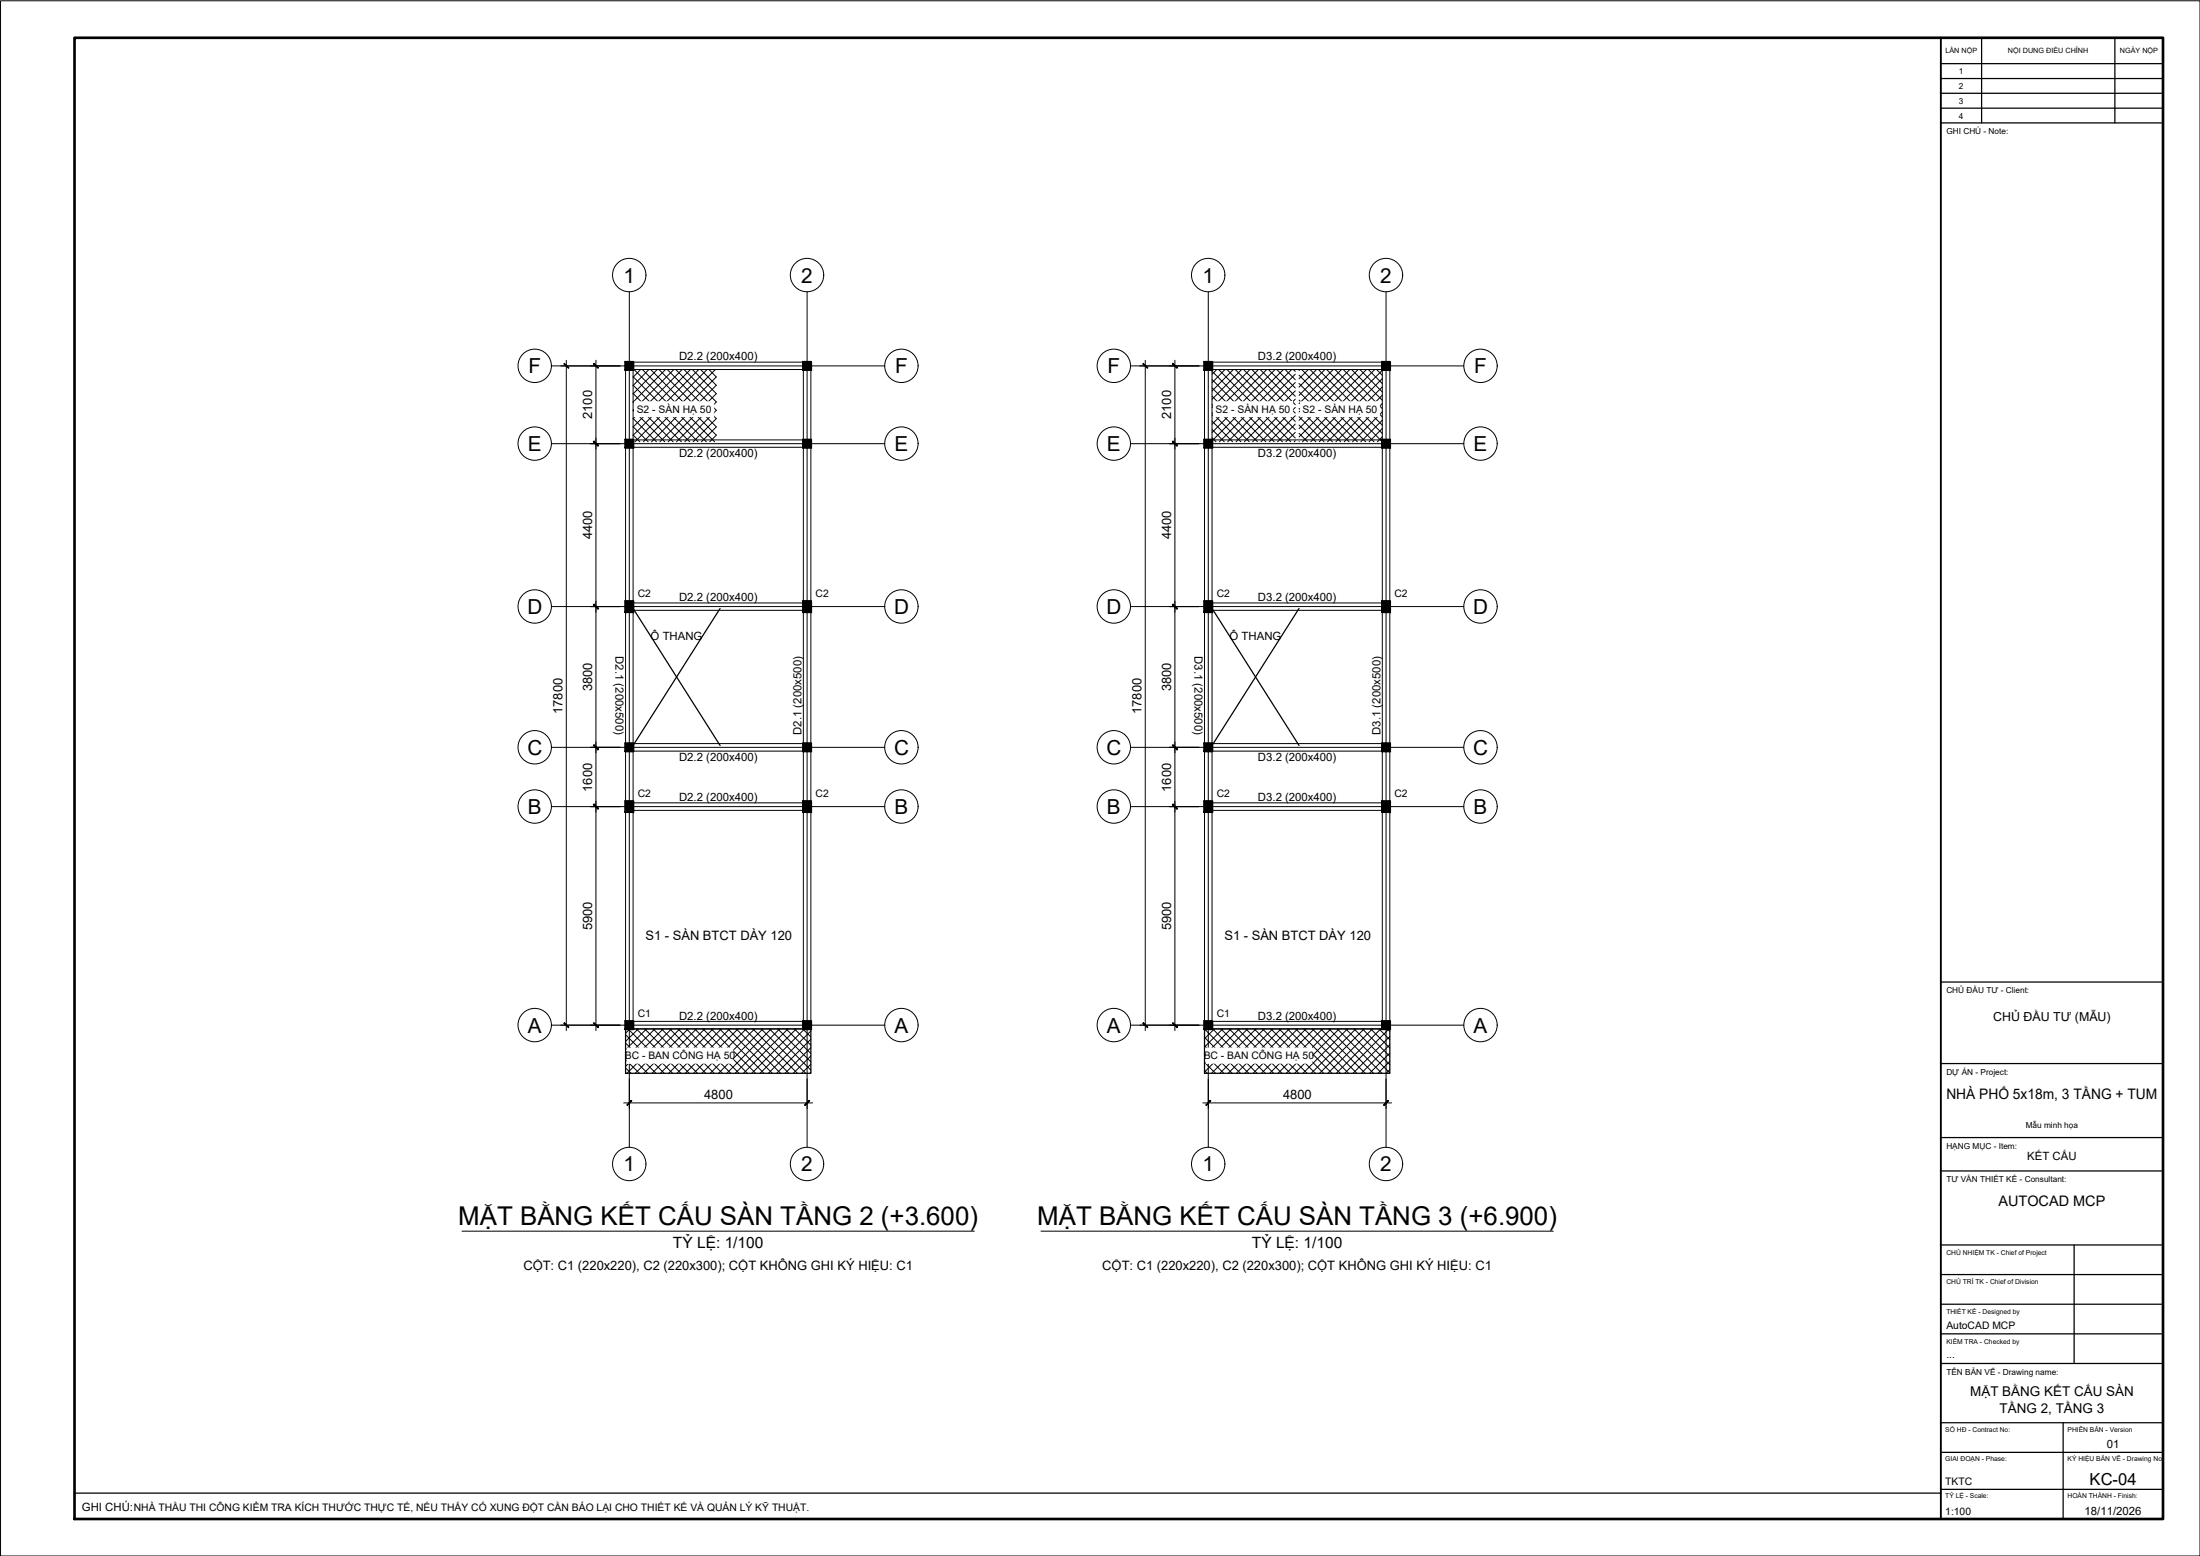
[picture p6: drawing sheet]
<svg xmlns="http://www.w3.org/2000/svg" width="594mm" height="420mm" viewBox="0 0 594 420" stroke-linecap="round" stroke-linejoin="round" font-family="sans-serif">
<!-- layer: S-BEAM -->
<g fill="none" stroke="#000" stroke-width=".27">
<path d="M168.9 98.8v178M169.9 97.8h48M169.9 99.8h48M171 98.8v178M216.9 98.8v178M219 98.8v178M325.3 98.8v178M326.3 97.8h48M326.3 99.8h48M327.3 98.8v178M373.3 98.8v178M375.3 98.8v178"/>
<path d="M169.9 118.8h48M326.3 118.8h48M169.9 120.8h48M326.3 120.8h48M169.9 164.8h48M169.9 162.8h48M326.3 164.8h48M326.3 162.8h48M169.9 218.8h48M169.9 216.8h48M169.9 202.8h48M169.9 200.8h48"/>
<path d="M326.3 218.8h48M326.3 216.8h48M326.3 202.8h48M326.3 200.8h48M169.9 277.8h48M169.9 275.8h48M326.3 277.8h48M326.3 275.8h48"/>
</g>
<!-- layer: S-COLS -->
<g fill="none" stroke="#000" stroke-width=".51">
<path d="M168.8 97.7h2.2v2.2h-2.2zM216.8 97.7h2.2v2.2h-2.2zM325.2 97.7h2.2v2.2h-2.2zM373.2 97.7h2.2v2.2h-2.2zM168.8 118.7h2.2v2.2h-2.2zM216.8 118.7h2.2v2.2h-2.2zM325.2 118.7h2.2v2.2h-2.2zM373.2 118.7h2.2v2.2h-2.2zM168.8 162.3h2.2v3h-2.2zM216.8 162.3h2.2v3h-2.2zM325.2 162.3h2.2v3h-2.2zM373.2 162.3h2.2v3h-2.2z"/>
<path d="M168.8 216.3h2.2v3h-2.2zM168.8 200.7h2.2v2.2h-2.2zM216.8 216.3h2.2v3h-2.2zM216.8 200.7h2.2v2.2h-2.2zM325.2 216.3h2.2v3h-2.2zM325.2 200.7h2.2v2.2h-2.2zM373.2 216.3h2.2v3h-2.2zM373.2 200.7h2.2v2.2h-2.2zM168.8 275.7h2.2v2.2h-2.2zM216.8 275.7h2.2v2.2h-2.2zM325.2 275.7h2.2v2.2h-2.2zM373.2 275.7h2.2v2.2h-2.2z"/>
</g>
<!-- layer: S-COLS-PATT -->
<g fill="#000" stroke="#000" stroke-width=".27">
<path d="M168.8 97.7l2.2 2.2v-2.2zM168.8 97.7l2.2 2.2h-2.2z"/>
<path d="M216.8 97.7l2.2 2.2v-2.2zM216.8 97.7l2.2 2.2h-2.2z"/>
<path d="M325.2 97.7l2.2 2.2v-2.2zM325.2 97.7l2.2 2.2h-2.2z"/>
<path d="M373.2 97.7l2.2 2.2v-2.2zM373.2 97.7l2.2 2.2h-2.2z"/>
<path d="M168.8 118.7l2.2 2.2v-2.2zM168.8 118.7l2.2 2.2h-2.2z"/>
<path d="M216.8 118.7l2.2 2.2v-2.2zM216.8 118.7l2.2 2.2h-2.2z"/>
<path d="M325.2 118.7l2.2 2.2v-2.2zM325.2 118.7l2.2 2.2h-2.2z"/>
<path d="M373.2 118.7l2.2 2.2v-2.2zM373.2 118.7l2.2 2.2h-2.2z"/>
<path d="M168.8 162.3l2.2 3v-3zM168.8 162.3l2.2 3h-2.2z"/>
<path d="M216.8 162.3l2.2 3v-3zM216.8 162.3l2.2 3h-2.2z"/>
<path d="M325.2 162.3l2.2 3v-3zM325.2 162.3l2.2 3h-2.2z"/>
<path d="M373.2 162.3l2.2 3v-3zM373.2 162.3l2.2 3h-2.2z"/>
<path d="M168.8 216.3l2.2 3v-3zM168.8 216.3l2.2 3h-2.2z"/>
<path d="M168.8 200.7l2.2 2.2v-2.2zM168.8 200.7l2.2 2.2h-2.2z"/>
<path d="M216.8 216.3l2.2 3v-3zM216.8 216.3l2.2 3h-2.2z"/>
<path d="M216.8 200.7l2.2 2.2v-2.2zM216.8 200.7l2.2 2.2h-2.2z"/>
<path d="M325.2 216.3l2.2 3v-3zM325.2 216.3l2.2 3h-2.2z"/>
<path d="M325.2 200.7l2.2 2.2v-2.2zM325.2 200.7l2.2 2.2h-2.2z"/>
<path d="M373.2 216.3l2.2 3v-3zM373.2 216.3l2.2 3h-2.2z"/>
<path d="M373.2 200.7l2.2 2.2v-2.2zM373.2 200.7l2.2 2.2h-2.2z"/>
<path d="M168.8 275.7l2.2 2.2v-2.2zM168.8 275.7l2.2 2.2h-2.2z"/>
<path d="M216.8 275.7l2.2 2.2v-2.2zM216.8 275.7l2.2 2.2h-2.2z"/>
<path d="M325.2 275.7l2.2 2.2v-2.2zM325.2 275.7l2.2 2.2h-2.2z"/>
<path d="M373.2 275.7l2.2 2.2v-2.2zM373.2 275.7l2.2 2.2h-2.2z"/>
</g>
<!-- layer: S-CONC -->
<path d="M171 164.3l23.5 37M194.5 164.3l-23.5 37M327.3 164.3l23.5 37M350.8 164.3l-23.5 37M168.9 277.8h50.1v12h-50.1zM325.3 277.8h50v12h-50z" fill="none" stroke="#000" stroke-width=".34"/>
<!-- layer: S-CONC-PATT -->
<g fill="none" stroke="#000" stroke-width=".27">
<path d="M171.2 99.8l19.5 19.5M173 99.8l-2 2.1M173.5 99.8l19.5 19.5M175.2 99.8l-4.2 4.3M175.7 99.8l17.7 17.7-1.7 1.8M177.5 99.8l-6.5 6.5M177.9 99.8l15.5 15.5-4 4M179.7 99.8l-8.7 8.8M180.2 99.8l13.2 13.2-6.2 6.3M182 99.8l-11 11M182.5 99.8l10.9 11-8.5 8.5M184.2 99.8l-13.2 13.3"/>
<path d="M184.7 99.8l8.7 8.7-10.7 10.8M186.5 99.8l-15.5 15.5M187 99.8l6.4 6.5-13 13M188.7 99.8l-17.7 17.8M189.2 99.8l4.2 4.2-15.2 15.3M190.9 99.8l-19.4 19.5M191.4 99.8l2 2M193.2 99.8l-19.5 19.5M328.6 99.8l-1.3 1.3M329.1 99.8l19.4 19.5M330.8 99.8l-3.5 3.5M331.3 99.8l18.5 18.5"/>
<path d="M333.1 99.8l-5.8 5.8M333.6 99.8l16.2 16.2M335.3 99.8l-8 8M335.8 99.8l14 14M337.5 99.8l-10.2 10.3M338 99.8l11.8 11.7M339.8 99.8l-12.5 12.5M340.3 99.8l9.5 9.5M342.1 99.8l-14.8 14.8M342.5 99.8l7.3 7.2M344.3 99.8l-17 17M344.8 99.8l5 5"/>
<path d="M346.6 99.8l-19.3 19.2M347 99.8l2.8 2.7M348.8 99.8l-19.5 19.5M349.3 99.8l.5 .5M351 99.8l-.2 .2M351.5 99.8l19.5 19.5M353.3 99.8l-2.5 2.5M353.8 99.8l19.5 19.5M355.5 99.8l-4.7 4.7M356 99.8l17.3 17.3M357.8 99.8l-7 7M358.2 99.8l15.1 15"/>
<path d="M360 99.8l-9.2 9.2M360.5 99.8l12.8 12.8M362.3 99.8l-11.5 11.5M362.7 99.8l10.6 10.5M364.5 99.8l-13.7 13.7M365 99.8l8.3 8.3M366.7 99.8l-15.9 15.9M367.2 99.8l6.1 6M369 99.8l-18.2 18.2M369.5 99.8l3.8 3.8M371.2 99.8l-19.5 19.5M371.7 99.8l1.6 1.5"/>
<path d="M373.3 100l-19.3 19.3M171 117.5l1.8 1.8M171 115.2l4 4.1M171 113l6.3 6.3M171 110.7l8.5 8.6M171 108.5l10.8 10.8M171 106.3l13 13M171 104l15.2 15.3M171 101.7l17.5 17.6M193.4 101.8l-17.4 17.5M327.3 118.2l1.1 1.1M327.3 116l3.3 3.3"/>
<path d="M327.3 113.7l5.5 5.6M327.3 111.5l7.8 7.8M327.3 109.2l10 10.1M327.3 107l12.3 12.3M327.3 104.7l14.5 14.6M327.3 102.5l16.8 16.8M327.3 100.2l19 19.1M349.8 101l-18.3 18.3M349.8 103.3l-16 16M349.8 105.5l-13.8 13.8M349.8 107.8l-11.5 11.5M349.8 110l-9.3 9.3"/>
<path d="M349.8 112.3l-7.1 7M349.8 114.5l-4.8 4.8M349.8 116.8l-2.6 2.5M349.8 119l-.3 .3M350.8 108l11.2 11.3M350.8 103.5l15.7 15.8M350.8 119.3h.1M350.8 117l2.3 2.3M350.8 114.8l4.5 4.5M350.8 112.5l6.8 6.8M350.8 110.3l9 9M350.8 105.8l13.5 13.5"/>
<path d="M350.8 101.3l18 18M373.3 102.2l-17.1 17.1M373.3 104.5l-14.8 14.8M373.3 106.7l-12.6 12.6M373.3 109l-10.3 10.3M373.3 111.2l-8.1 8.1M373.3 113.5l-5.8 5.8M373.3 115.7l-3.6 3.6M373.3 117.9l-1.3 1.4M168.9 279.4l10.5 10.4M169.6 277.8l12 12M170.1 277.8l-1.2 1.2"/>
<path d="M171.8 277.8l12.1 12M172.4 277.8l-3.5 3.4M174.1 277.8l12 12M174.6 277.8l-5.7 5.7M176.4 277.8l12 12M176.8 277.8l-7.9 7.9M178.6 277.8l12 12M179.1 277.8l-10.2 10.2M180.9 277.8l11.9 12M181.3 277.8l-12 12M183.1 277.8l12 12M183.6 277.8l-12.1 12"/>
<path d="M185.3 277.8l12 12M185.8 277.8l-12 12M187.6 277.8l12 12M188.1 277.8l-12 12M189.8 277.8l12 12M190.3 277.8l-12 12M192.1 277.8l12 12M192.5 277.8l-11.9 12M194.3 277.8l12 12M194.8 277.8l-12 12M196.6 277.8l11.9 12M197 277.8l-11.9 12"/>
<path d="M198.8 277.8l12 12M199.3 277.8l-12 12M201.1 277.8l11.9 12M201.5 277.8l-12 12M203.3 277.8l12 12M203.8 277.8l-12 12M205.5 277.8l12.1 12M206 277.8l-12 12M207.8 277.8l11.2 11.2M208.3 277.8l-12 12M210 277.8l9 8.9M210.5 277.8l-12 12"/>
<path d="M212.3 277.8l6.7 6.7M212.8 277.8l-12 12M214.5 277.8l4.5 4.4M215 277.8l-12 12M216.8 277.8l2.2 2.2M217.3 277.8l-12.1 12M219 278.4l-11.5 11.4M325.3 277.9l11.9 11.9M325.7 277.8l-.4 .4M327.5 277.8l11.9 12M327.9 277.8l-2.6 2.7M329.7 277.8l12 12"/>
<path d="M330.2 277.8l-4.9 4.9M331.9 277.8l12 12M332.4 277.8l-7.1 7.1M334.2 277.8l12 12M334.7 277.8l-9.4 9.4M336.4 277.8l12.1 12M336.9 277.8l-11.6 11.7M338.7 277.8l12 12M339.1 277.8l-11.9 12M340.9 277.8l12 12M341.4 277.8l-12 12M343.2 277.8l12 12"/>
<path d="M343.7 277.8l-12 12M345.4 277.8l12 12M345.9 277.8l-12 12M347.7 277.8l12 12M348.2 277.8l-12.1 12M349.9 277.8l12 12M350.4 277.8l-12 12M352.1 277.8l12.1 12M352.7 277.8l-12.1 12M354.4 277.8l12 12M354.9 277.8l-12 12M356.6 277.8l12.1 12"/>
<path d="M357.1 277.8l-12 12M358.9 277.8l12 12M359.4 277.8l-12 12M361.1 277.8l12 12M361.6 277.8l-12 12M363.4 277.8l11.9 11.9M363.9 277.8l-12.1 12M365.6 277.8l9.7 9.7M366.1 277.8l-12 12M367.9 277.8l7.4 7.4M368.4 277.8l-12.1 12M370.1 277.8l5.2 5.2"/>
<path d="M370.6 277.8l-12 12M372.4 277.8l2.9 3M372.8 277.8l-11.9 12M374.6 277.8l.7 .7M375.1 277.8l-12 12M375.3 279.9l-9.9 9.9M168.9 288.4l1.5 1.4M168.9 286.1l3.7 3.7M168.9 283.9l6 5.9M168.9 281.6l8.2 8.2M219 280.6l-9.3 9.2M219 282.9l-7 6.9"/>
<path d="M219 285.1l-4.8 4.7M219 287.4l-2.5 2.4M219 289.6l-.3 .2M325.3 289.1l.7 .7M325.3 286.9l2.9 2.9M325.3 284.6l5.2 5.2M325.3 282.4l7.4 7.4M325.3 280.1l9.7 9.7M375.3 282.1l-7.7 7.7M375.3 284.4l-5.5 5.4M375.3 286.6l-3.2 3.2M375.3 288.8l-1 1"/>
</g>
<!-- layer: S-GRID -->
<g fill="none" stroke="#000" stroke-width=".27">
<path d="M169.9 78.8v231M217.9 78.8v231M326.3 78.8v231M374.3 78.8v231M148.9 98.8h90M305.3 98.8h90M148.9 119.8h90M305.3 119.8h90M148.9 163.8h90M305.3 163.8h90M148.9 217.8h90M148.9 201.8h90"/>
<path d="M305.3 217.8h90M305.3 201.8h90M148.9 276.8h90M305.3 276.8h90"/>
</g>
<!-- layer: S-GRID-IDEN -->
<g fill="none" stroke="#000" stroke-width=".27">
<circle cx="169.9" cy="74.3" r="4.5"/>
<circle cx="217.9" cy="74.3" r="4.5"/>
<circle cx="326.3" cy="74.3" r="4.5"/>
<circle cx="374.3" cy="74.3" r="4.5"/>
<circle cx="144.4" cy="98.8" r="4.5"/>
<circle cx="243.4" cy="98.8" r="4.5"/>
<circle cx="300.8" cy="98.8" r="4.5"/>
<circle cx="399.8" cy="98.8" r="4.5"/>
<circle cx="144.4" cy="119.8" r="4.5"/>
<circle cx="243.4" cy="119.8" r="4.5"/>
<circle cx="300.8" cy="119.8" r="4.5"/>
<circle cx="399.8" cy="119.8" r="4.5"/>
<circle cx="144.4" cy="163.8" r="4.5"/>
<circle cx="243.4" cy="163.8" r="4.5"/>
<circle cx="300.8" cy="163.8" r="4.5"/>
<circle cx="399.8" cy="163.8" r="4.5"/>
<circle cx="144.4" cy="201.8" r="4.5"/>
<circle cx="144.4" cy="217.8" r="4.5"/>
<circle cx="243.4" cy="217.8" r="4.5"/>
<circle cx="243.4" cy="201.8" r="4.5"/>
<circle cx="300.8" cy="217.8" r="4.5"/>
<circle cx="300.8" cy="201.8" r="4.5"/>
<circle cx="399.8" cy="217.8" r="4.5"/>
<circle cx="399.8" cy="201.8" r="4.5"/>
<circle cx="144.4" cy="276.8" r="4.5"/>
<circle cx="243.4" cy="276.8" r="4.5"/>
<circle cx="300.8" cy="276.8" r="4.5"/>
<circle cx="399.8" cy="276.8" r="4.5"/>
<circle cx="169.9" cy="314.3" r="4.5"/>
<circle cx="217.9" cy="314.3" r="4.5"/>
<circle cx="326.3" cy="314.3" r="4.5"/>
<circle cx="374.3" cy="314.3" r="4.5"/>
</g>
<!-- layer: S-ANNO-DIMS -->
<g fill="none" stroke="#000" stroke-width=".27">
<path d="M151.4 98.8h16M152.9 97.3v181M160.9 97.3v181M307.8 98.8h16M309.3 97.3v181M317.3 97.3v181M159.4 119.8h8M315.8 119.8h8M159.4 163.8h8M315.8 163.8h8M159.4 217.8h8M159.4 201.8h8"/>
<path d="M315.8 217.8h8M315.8 201.8h8M151.4 276.8h16M307.8 276.8h16M168.4 297.8h51M169.9 291.3v8M217.9 291.3v8M324.8 297.8h51M326.3 291.3v8M374.3 291.3v8"/>
</g>
<!-- layer: 0 -->
<g fill="#000" stroke="#000" stroke-width=".27">
<path d="M152.3 98.3l1.2 1.1 .1-.1zM152.3 98.3l.1-.2 1.2 1.2z"/>
<path d="M160.3 98.3l1.2 1.1 .1-.1zM160.3 98.3l.1-.2 1.2 1.2z"/>
<path d="M308.6 98.3l1.2 1.1 .1-.1zM308.6 98.3l.2-.2 1.1 1.2z"/>
<path d="M316.6 98.3l1.2 1.1 .1-.1zM316.6 98.3l.2-.2 1.1 1.2z"/>
<path d="M160.4 119.1l-.1 .2 1.3 1zM160.3 119.3l1.3 1-.1 .1z"/>
<path d="M316.6 119.3l1.3 1-1.1-1.2zM316.6 119.3l1.3 1-.1 .1z"/>
<path d="M160.3 119.3l1.2 1.1 .1-.1zM160.3 119.3l.1-.2 1.2 1.2z"/>
<path d="M316.6 119.3l1.2 1.1 .1-.1zM316.6 119.3l.2-.2 1.1 1.2z"/>
<path d="M160.4 163.2l-.1 .1 1.3 1zM160.3 163.3l1.3 1-.1 .2z"/>
<path d="M160.3 163.3l1.2 1.2 .1-.2zM160.3 163.3l.1-.1 1.2 1.1z"/>
<path d="M316.6 163.3l1.3 1-1.1-1.1zM316.6 163.3l1.3 1-.1 .2z"/>
<path d="M316.6 163.3l1.2 1.2 .1-.2zM316.6 163.3l.2-.1 1.1 1.1z"/>
<path d="M160.4 217.1l-.1 .2 1.3 1.1zM160.3 217.3l1.3 1.1-.1 .1z"/>
<path d="M160.4 201.1l-.1 .2 1.3 1.1zM160.3 201.3l1.3 1.1-.1 .1z"/>
<path d="M160.3 217.3l1.2 1.2 .1-.1zM160.4 217.1l1.2 1.3-1.3-1.1z"/>
<path d="M160.3 201.3l1.2 1.2 .1-.1zM160.3 201.3l.1-.2 1.2 1.3z"/>
<path d="M316.8 217.1l-.2 .2 1.3 1.1zM316.6 217.3l1.3 1.1-.1 .1z"/>
<path d="M316.6 201.3l1.3 1.1-1.1-1.3zM316.6 201.3l1.3 1.1-.1 .1z"/>
<path d="M316.6 217.3l1.2 1.2 .1-.1zM316.6 217.3l.2-.2 1.1 1.3z"/>
<path d="M316.6 201.3l1.2 1.2 .1-.1zM316.6 201.3l.2-.2 1.1 1.3z"/>
<path d="M152.4 276.1l-.1 .2 1.3 1.1zM152.3 276.3l1.3 1.1-.1 .1z"/>
<path d="M160.4 276.1l-.1 .2 1.3 1.1zM160.3 276.3l1.3 1.1-.1 .1z"/>
<path d="M308.8 276.1l-.2 .2 1.3 1.1zM308.6 276.3l1.3 1.1-.1 .1z"/>
<path d="M316.8 276.1l-.2 .2 1.3 1.1zM316.6 276.3l1.3 1.1-.1 .1z"/>
<path d="M170.5 297.1l-1.1 1.4 1.2-1.2zM169.3 298.4l1.2-1.3-1.1 1.4z"/>
<path d="M217.3 298.4l.1 .1 1.1-1.4zM218.5 297.1l.1 .2-1.2 1.2z"/>
<path d="M326.8 297.1l-1.1 1.4 1.3-1.2zM326.8 297.1l-1.1 1.4-.1-.1z"/>
<path d="M373.6 298.4l.1 .1 1.1-1.4zM374.8 297.1l.2 .2-1.3 1.2z"/>
</g>
<!-- layer: S-ANNO-TEXT -->
<path d="M171.3 112.5h21.4M327.7 112.5h21.4M351.2 112.5h21.3M169.3 287h28.6M325.7 287h28.6" fill="none" stroke="#fff" stroke-width=".27"/>
<g fill="#fff" stroke="#fff" stroke-width=".27">
<path d="M171.3 108.5h21.4l-21.4 4zM171.3 112.5h21.4v-4z"/>
<path d="M169.3 283h28.6l-28.6 4zM169.3 287h28.6v-4z"/>
<path d="M327.7 108.5h21.4l-21.4 4zM327.7 112.5h21.4v-4z"/>
<path d="M351.2 108.5h21.3l-21.3 4zM351.2 112.5h21.3v-4z"/>
<path d="M325.7 283h28.6l-28.6 4zM325.7 287h28.6v-4z"/>
</g>
<path d="M124.8 332.4h138.3M281.1 332.4h138.4" fill="none" stroke="#000" stroke-width=".27"/>
<!-- layer: A-ANNO-TTLB -->
<path d="M.1 .2h594v420h-594z" fill="none" stroke="#000" stroke-width=".27"/>
<path d="M20.1 10.2h564v400h-564z" fill="none" stroke="#000" stroke-width=".72"/>
<path d="M524.1 10.2v400" fill="none" stroke="#000" stroke-width=".51"/>
<g fill="none" stroke="#000" stroke-width=".34">
<path d="M524.1 17.2h60M535.1 10.2v23M571.1 10.2v23M524.1 33.2h60M524.1 21.2h60M524.1 25.2h60M524.1 29.2h60M524.1 265.2h60M524.1 287.2h60M524.1 307.2h60M524.1 316.2h60M524.1 336.2h60"/>
<path d="M560.1 336.2v32M524.1 344.2h60M524.1 352.2h60M524.1 368.2h60M524.1 360.2h60M524.1 384.2h60M524.1 392.2h60M557.1 384.2v26M20.1 403.2h504M524.1 402.2h60"/>
</g>
<g font-size="7">
<text x="123.8" y="330.8">MẶT BẰNG KẾT CẤU SÀN TẦNG 2 (+3.600)</text>
<text x="280.1" y="330.8">MẶT BẰNG KẾT CẤU SÀN TẦNG 3 (+6.900)</text>
</g>
<g font-size="5.6">
<text x="168.4" y="76.3">1</text>
<text x="216.4" y="76.3">2</text>
<text x="324.7" y="76.3">1</text>
<text x="372.7" y="76.3">2</text>
<text x="142.7" y="100.8">F</text>
<text x="241.7" y="100.8">F</text>
<text x="299.1" y="100.8">F</text>
<text x="398.1" y="100.8">F</text>
<text x="142.6" y="121.8">E</text>
<text x="241.6" y="121.8">E</text>
<text x="298.9" y="121.8">E</text>
<text x="397.9" y="121.8">E</text>
<text x="142.4" y="165.8">D</text>
<text x="241.4" y="165.8">D</text>
<text x="298.8" y="165.8">D</text>
<text x="397.8" y="165.8">D</text>
<text x="142.4" y="203.8">C</text>
<text x="241.4" y="203.8">C</text>
<text x="298.8" y="203.8">C</text>
<text x="397.8" y="203.8">C</text>
<text x="142.6" y="219.8">B</text>
<text x="241.6" y="219.8">B</text>
<text x="298.9" y="219.8">B</text>
<text x="397.9" y="219.8">B</text>
<text x="142.6" y="278.8">A</text>
<text x="241.6" y="278.8">A</text>
<text x="298.9" y="278.8">A</text>
<text x="397.9" y="278.8">A</text>
<text x="168.4" y="316.3">1</text>
<text x="216.4" y="316.3">2</text>
<text x="324.7" y="316.3">1</text>
<text x="372.7" y="316.3">2</text>
</g>
<text font-size="4.5" x="564.3" y="401">KC-04</text>
<g font-size="4.2">
<text x="181.7" y="337">TỶ LỆ: 1/100</text>
<text x="338" y="337">TỶ LỆ: 1/100</text>
</g>
<g font-size="3.9">
<text x="525.6" y="296.7">NHÀ PHỐ 5x18m, 3 TẦNG + TUM</text>
<text x="539.6" y="325.7">AUTOCAD MCP</text>
</g>
<g font-size="3.6">
<text x="532" y="377">MẶT BẰNG KẾT CẤU SÀN</text>
<text x="540" y="381.6">TẦNG 2, TẦNG 3</text>
</g>
<g font-size="3.5">
<text x="159.9" y="113.2" transform="rotate(-90 159.9 113.2)">2100</text>
<text x="316.2" y="113.2" transform="rotate(-90 316.2 113.2)">2100</text>
<text x="159.9" y="145.6" transform="rotate(-90 159.9 145.6)">4400</text>
<text x="316.2" y="145.6" transform="rotate(-90 316.2 145.6)">4400</text>
<text x="159.9" y="186.7" transform="rotate(-90 159.9 186.7)">3800</text>
<text x="316.2" y="186.7" transform="rotate(-90 316.2 186.7)">3800</text>
<text x="151.9" y="192.8" transform="rotate(-90 151.9 192.8)">17800</text>
<text x="308.2" y="192.8" transform="rotate(-90 308.2 192.8)">17800</text>
<text x="159.9" y="213.8" transform="rotate(-90 159.9 213.8)">1600</text>
<text x="316.2" y="213.8" transform="rotate(-90 316.2 213.8)">1600</text>
<text x="159.9" y="251.2" transform="rotate(-90 159.9 251.2)">5900</text>
<text x="316.2" y="251.2" transform="rotate(-90 316.2 251.2)">5900</text>
<text x="174.3" y="253.8">S1 - SÀN BTCT DÀY 120</text>
<text x="330.6" y="253.8">S1 - SÀN BTCT DÀY 120</text>
<text x="190.1" y="296.8">4800</text>
<text x="346.5" y="296.8">4800</text>
<text x="141.3" y="342.8">CỘT: C1 (220x220), C2 (220x300); CỘT KHÔNG GHI KÝ HIỆU: C1</text>
<text x="297.7" y="342.8">CỘT: C1 (220x220), C2 (220x300); CỘT KHÔNG GHI KÝ HIỆU: C1</text>
</g>
<text font-size="3.4" x="538.2" y="275.7">CHỦ ĐẦU TƯ (MẪU)</text>
<g font-size="3.1">
<text x="183.4" y="97.3">D2.2 (200x400)</text>
<text x="339.7" y="97.3">D3.2 (200x400)</text>
<text x="183.4" y="123.5">D2.2 (200x400)</text>
<text x="339.7" y="123.5">D3.2 (200x400)</text>
<text x="183.4" y="162.3">D2.2 (200x400)</text>
<text x="339.7" y="162.3">D3.2 (200x400)</text>
<text x="175.7" y="172.8">Ô THANG</text>
<text x="332" y="172.8">Ô THANG</text>
<text x="166.2" y="177.2" transform="rotate(90 166.2 177.2)">D2.1 (200x500)</text>
<text x="322.6" y="177.2" transform="rotate(90 322.6 177.2)">D3.1 (200x500)</text>
<text x="216.5" y="198.4" transform="rotate(-90 216.5 198.4)">D2.1 (200x500)</text>
<text x="372.8" y="198.4" transform="rotate(-90 372.8 198.4)">D3.1 (200x500)</text>
<text x="183.4" y="205.5">D2.2 (200x400)</text>
<text x="339.7" y="205.5">D3.2 (200x400)</text>
<text x="183.4" y="216.3">D2.2 (200x400)</text>
<text x="339.7" y="216.3">D3.2 (200x400)</text>
<text x="183.4" y="275.3">D2.2 (200x400)</text>
<text x="339.7" y="275.3">D3.2 (200x400)</text>
<text x="547.4" y="313.2">KẾT CẤU</text>
<text x="568.9" y="391">01</text>
<text x="22.1" y="407.9">GHI CHÚ:NHÀ THẦU THI CÔNG KIỂM TRA KÍCH THƯỚC THỰC TẾ, NẾU THẤY CÓ XUNG ĐỘT CẦN BÁO LẠI CHO THIẾT KẾ VÀ QUẢN LÝ KỸ THUẬT.</text>
<text x="562.9" y="409">18/11/2026</text>
</g>
<g font-size="2.8">
<text x="171.9" y="111.5">S2 - SÀN HẠ 50</text>
<text x="328.3" y="111.5">S2 - SÀN HẠ 50</text>
<text x="351.8" y="111.5">S2 - SÀN HẠ 50</text>
<text x="172.2" y="161.1">C2</text>
<text x="220.2" y="161.1">C2</text>
<text x="328.6" y="161.1">C2</text>
<text x="376.6" y="161.1">C2</text>
<text x="172.2" y="215.1">C2</text>
<text x="220.2" y="215.1">C2</text>
<text x="328.6" y="215.1">C2</text>
<text x="376.6" y="215.1">C2</text>
<text x="172.2" y="274.5">C1</text>
<text x="328.6" y="274.5">C1</text>
<text x="168.7" y="286">BC - BAN CÔNG HẠ 50</text>
<text x="325" y="286">BC - BAN CÔNG HẠ 50</text>
<text x="525.6" y="358.8">AutoCAD MCP</text>
<text x="525.6" y="366.8">...</text>
<text x="525.3" y="401">TKTC</text>
<text x="525.3" y="409">1:100</text>
</g>
<g font-size="2.2">
<text x="529" y="20">1</text>
<text x="529" y="24">2</text>
<text x="529" y="28">3</text>
<text x="529" y="32">4</text>
<text x="525.6" y="36.2">GHI CHÚ - Note:</text>
<text x="525.6" y="268.2">CHỦ ĐẦU TƯ - Client:</text>
<text x="525.6" y="290.2">DỰ ÁN - Project:</text>
<text x="547" y="304.7">Mẫu minh họa</text>
<text x="525.6" y="310.2">HẠNG MỤC - Item:</text>
<text x="525.6" y="319.2">TƯ VẤN THIẾT KẾ - Consultant:</text>
<text x="525.6" y="371.2">TÊN BẢN VẼ - Drawing name:</text>
</g>
<g font-size="2">
<text x="525.3" y="14.4">LẦN NỘP</text>
<text x="542.2" y="14.4">NỘI DUNG ĐIỀU CHỈNH</text>
<text x="572.4" y="14.4">NGÀY NỘP</text>
</g>
<g font-size="1.8">
<text x="525.6" y="338.8">CHỦ NHIỆM TK - Chief of Project</text>
<text x="525.6" y="346.8">CHỦ TRÌ TK - Chief of Division</text>
<text x="525.6" y="354.8">THIẾT KẾ - Designed by</text>
<text x="525.6" y="362.8">KIỂM TRA - Checked by</text>
<text x="525.3" y="386.6">SỐ HĐ - Contract No:</text>
<text x="558.3" y="386.6">PHIÊN BẢN - Version</text>
<text x="525.3" y="394.6">GIAI ĐOẠN - Phase:</text>
<text x="558.3" y="394.6">KÝ HIỆU BẢN VẼ - Drawing No</text>
<text x="525.3" y="404.6">TỶ LỆ - Scale:</text>
<text x="558.3" y="404.6">HOÀN THÀNH - Finish:</text>
</g>
</svg>
